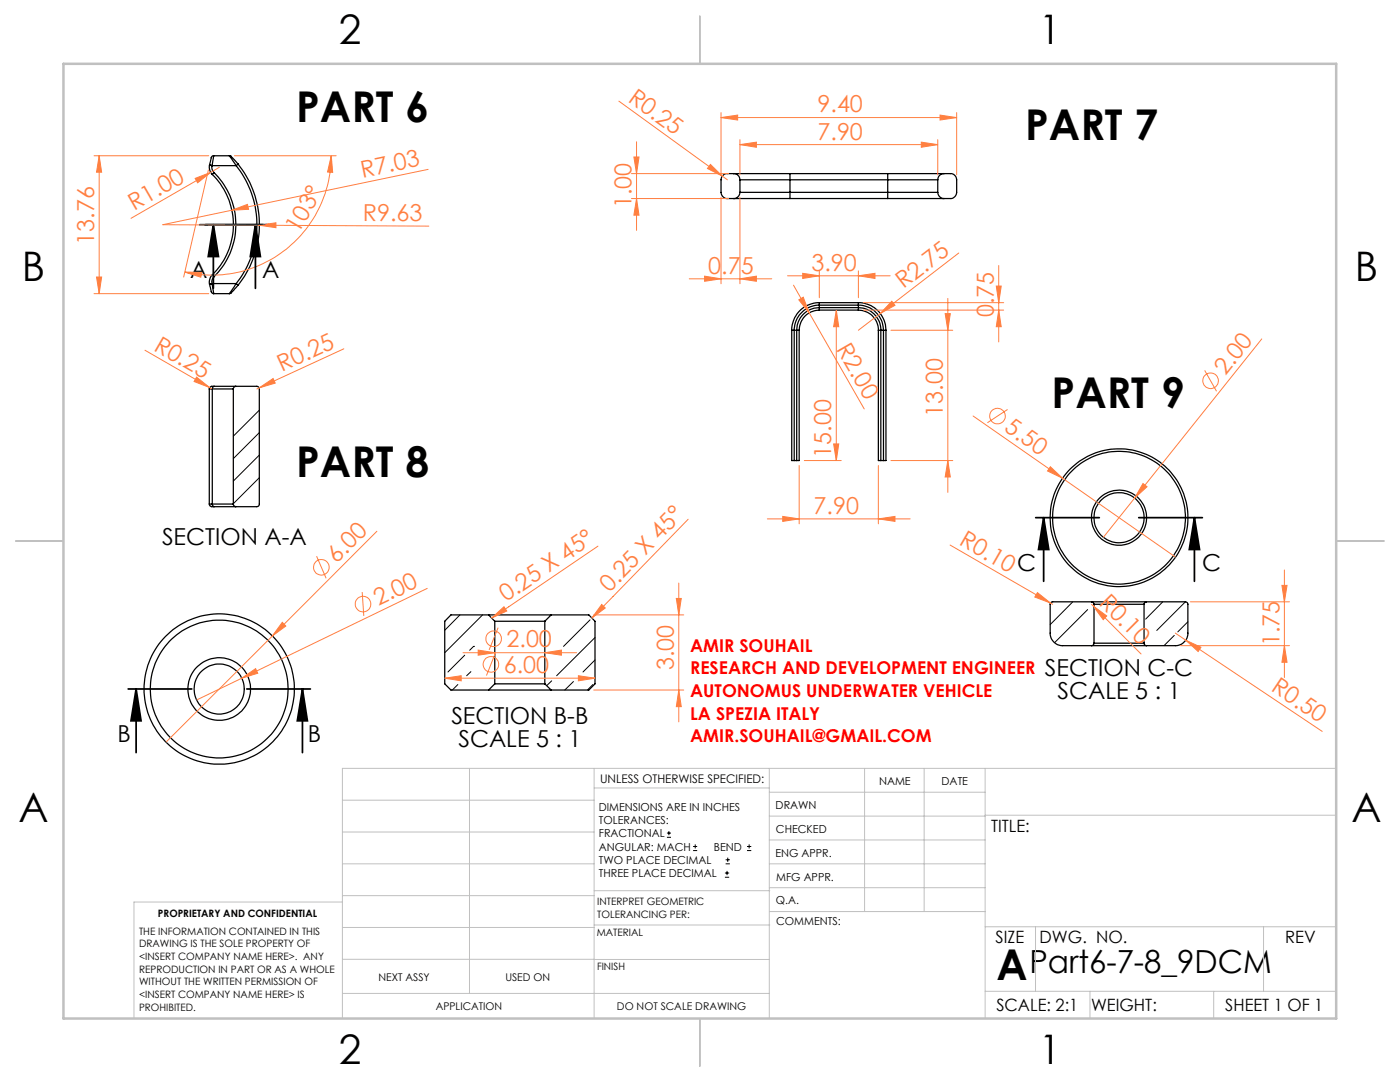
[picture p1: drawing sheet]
<svg xmlns="http://www.w3.org/2000/svg" width="279mm" height="216mm" viewBox="0 0 279 216" stroke-linecap="round" stroke-linejoin="round" font-family="sans-serif">
<g fill="none" stroke="#000" stroke-width=".25">
<path d="M41.8 32.9l.5 .2M41.8 32.9a2.2 2.2 0 0 0 .6 1.9M41.8 32.9l.5 .1M41.8 32.9h.1M42.3 33.1a1.5 1.5 0 0 0 .4 1.3M42.3 33.1h4.8M42.3 33v.1M42.4 34.8a14.1 14.1 0 0 1 0 20.1M42.7 31.1l-.4 1.9M42.7 31.1l-.5 .3-.4 1.5M42.7 31.1h3.1M42.7 34.4a14.6 14.6 0 0 1 0 20.8"/>
<path d="M42.7 34.4l-.3 .4M45.8 31.1l.3 .1 1.4 1.5M45.8 31.1l1.3 2M46 31.1l.1 .1M47.1 33.1a18.8 18.8 0 0 1 0 23.5M47.5 32.7l-.4 .4M47.5 32.7a19.4 19.4 0 0 1 0 24.2M146.4 34.6a1.26 1.26 0 0 1 1.3 1.3M146.4 34.6h-1.2a1.26 1.26 0 0 0-1.3 1.3v2.5a1.26 1.26 0 0 0 1.3 1.2h1.2M146.4 34.6h11.3M146.4 39.6h11.3M147.7 38.4a1.26 1.26 0 0 1-1.3 1.2"/>
<path d="M147.7 35.9h10M147.7 38.4h10M147.7 35.9v2.5M157.7 34.6v1.3M157.7 38.4v1.2M157.7 39.6h19.5M157.7 34.6h19.5M157.7 35.9v2.5M157.7 38.4h19.5M157.7 35.9h19.5M177.2 39.6h11.2M177.2 38.4v1.2"/>
<path d="M177.2 38.4h9.9M177.2 35.9h9.9M177.2 34.6h11.2M177.2 34.6v1.3M177.2 35.9v2.5M187.1 38.4a1.26 1.26 0 0 0 1.3 1.2M187.1 35.9v2.5M188.4 34.6h1.3a1.26 1.26 0 0 1 1.2 1.3v2.5a1.26 1.26 0 0 1-1.2 1.2h-1.3M188.4 34.6a1.26 1.26 0 0 0-1.3 1.3M41.8 56.7h.1M41.8 56.7a2.79 2.79 0 0 0 .6 1.8l.3 .1M42.3 56.6l-.5 .1"/>
<path d="M42.3 56.6h.1M42.3 56.6h4.8M42.3 56.6l.4 2M42.4 54.9l.3 .3M42.4 54.9a2.18 2.18 0 0 0-.6 1.8M42.7 58.6h3.1M42.7 55.2a1.5 1.5 0 0 0-.4 1.4M47.1 56.6l-1.3 2M47.1 56.6l.4 .3M47.5 56.9l-1.4 1.6-.3 .1M41.8 77.6h.6M41.8 77.6v23"/>
<path d="M42.4 77.6h4.2M42.4 77.6v23M42.7 77.1h-.6l-.3 .5M42.7 77.1l-.2 .2-.1 .3M42.7 77.1h4.4M46.6 77.6v23M47.1 77.1h4.2h.2l.3 .4v23.1a.49 .49 0 0 1-.5 .5h-4.2M47.1 77.1l-.4 .2-.1 .3M158 65.9h.5M158 65.9v26h.5M158.5 65.9v26M158.5 65.9h.5"/>
<path d="M159 65.9h.5M159 65.9v26M159.5 65.9v26h-.5M163.5 61.4a4.5 4.5 0 0 0-4.5 4.5M163.5 61.4v.5M163.5 61.9a4 4 0 0 0-4 4M163.5 60.9a5.1 5.1 0 0 0-5 5M163.5 60.4v.5M163.5 60.4a5.5 5.5 0 0 0-5.5 5.5M163.5 60.9v.5M163.5 60.9h7.8M163.5 60.4h7.8"/>
<path d="M163.5 61.4h7.8M163.5 61.9h7.8M171.3 61.4a4.5 4.5 0 0 1 4.5 4.5M171.3 61.9a4 4 0 0 1 4 4M171.3 61.4v.5M171.3 60.4v.5M171.3 60.9a5.1 5.1 0 0 1 5 5M171.3 60.4a5.5 5.5 0 0 1 5.5 5.5M171.3 60.9v.5M175.3 65.9h.5M175.3 65.9v26h.5M175.8 65.9h.5"/>
<path d="M175.8 65.9v26M176.3 65.9h.5M176.3 65.9v26M176.8 65.9v26h-.5M158.5 91.9h.5M175.8 91.9h.5M41.8 100.6a.49 .49 0 0 0 .5 .5h.4M41.8 100.6h.6M42.4 100.6l.1 .4 .2 .1M42.4 100.6h4.2M42.7 101.1h4.4M46.6 100.6a.49 .49 0 0 0 .5 .5"/>
<path d="M97.5 137.7h12.5M97.5 122.7h12.5M97.5 122.7h-7.5l-1.2 1.3v12.5l1.2 1.2h7.5M97.5 122.7l1.2 1.3M98.7 136.5h10M98.7 124h10M98.7 124v12.5M98.7 136.5l-1.2 1.2M108.7 136.5l1.3 1.2M108.7 124v12.5M110 122.7h7.5l1.2 1.3v12.5l-1.2 1.2h-7.5M110 122.7l-1.3 1.3"/>
<path d="M217.8 128.8h11M217.8 120.1h-7.8l-.3 .1-.1 .3v5.8a2.47 2.47 0 0 0 2.5 2.5h5.7M217.8 120.1l.4 .1 .1 .4M217.8 120.1h11M218.3 128.3l-.1 .4-.4 .1M218.3 128.3h10M218.3 120.6h10M218.3 120.6v7.7M228.3 128.3l.2 .4 .3 .1M228.3 120.6v7.7M228.8 120.1l-.3 .1-.2 .4M228.8 120.1h7.9l.2 .1 .2 .3v5.8a2.53 2.53 0 0 1-2.5 2.5h-5.8"/>
<circle cx="223.3" cy="103.3" r="5.5"/>
<circle cx="223.3" cy="103.3" r="13.3"/>
<circle cx="223.3" cy="103.3" r="13.7"/>
<circle cx="223.3" cy="103.3" r="5"/>
<circle cx="43.7" cy="137.5" r="6.2"/>
<circle cx="43.7" cy="137.5" r="15"/>
<circle cx="43.7" cy="137.5" r="13.8"/>
<circle cx="43.8" cy="137.5" r="5"/>
</g>
<g fill="none" stroke="#000" stroke-width=".2">
<path d="M51.8 81.8l-5.2 5.2M51.8 86.3l-5.2 5.2M51.8 90.8l-5.2 5.2M51.8 95.3l-5.2 5.2M91.4 136.6l-1.1 1.1M91.8 122.7l-3 3.1M92.7 130.7l-3.3 3.4M94 134l-.9 .8M94.4 129l-.7 .8M94.5 129h.1M96.3 122.7l-7.5 7.5M110.1 135.9l-1 .9"/>
<path d="M114.4 136l-1.7 1.7M117.8 123.7l-5.3 5.3M118.3 136.6l-1.1 1.1M118.7 127.2l-7.6 7.6M118.7 131.7l-2.4 2.4M214.1 120.1l-4.5 4.5M217.1 121.6l-6.6 6.6M232.1 120.1l-3.5 3.4M234.4 126.8l-2.1 2M236.6 120.1l-5.7 5.7M237.1 124.1l-2 2M133.1 167.1h.8"/>
<path d="M133.1 166.2h.8M133.5 165.8v.9M138.3 169.7h.8M138.3 168.9h.8M138.7 168.5v.8M144.7 175h.8M144.7 174.2h.8M144.8 172.4h.9M144.8 171.6h.9M145.1 173.8v.8M145.2 171.1v.9M149.1 169.7h.8"/>
<path d="M149.1 168.9h.8M149.5 168.5v.8"/>
</g>
<g fill="none" stroke="#ff8040" stroke-width=".2">
<path d="M18.8 31.1h22.9M19.8 31.1l.5 3.3h-1zM19.8 31.1v27.5M38.9 35.6l3.2-1.2-2.7 2.1zM41.6 33.9l-4.9 21.4M42.1 34.4l-16 9.2M43.8 33.4l-1.7 1M46.8 31.1h20.3M66.1 31.1l.3 3.3-1-.1zM66.1 31.1a23.8 23.8 0 0 1-29.2 23.2M85.4 33.8l-52.9 11 19.3 .1M123.5 20.2l20.6 14.9"/>
<path d="M126 34.6h19.4M126 39.6h19.4M126.5 31.3h1l-.5 3.3zM127 39.6l.5 3.3h-1zM127 28.3v17.7M141.8 32.8l2.3 2.3-2.9-1.5zM143.9 23.5l3.3-.5v1zM143.9 22.5v12.4M143.9 39.4v17.2M143.9 23.5h47M144.1 35.1l1.1 .8M147.7 28.9l3.3-.5v1z"/>
<path d="M147.7 27.9v7M147.7 39.4v17.2M147.7 28.9h39.4M183.9 28.4l3.2 .5-3.2 .5zM187.1 27.9v7M187.6 23l3.3 .5-3.3 .5zM190.9 22.5v12.4M18.8 58.6h22.9M19.3 55.3h1l-.5 3.3zM36.9 54.3h3.4l-.2 1zM46.3 41.9l3.1-1.1 .2 1zM51.8 44.9l3.3-.5v1z"/>
<path d="M51.8 44.9l33.8 .2M137.5 55.6h16.5M140.6 55.1l3.3 .5-3.3 .5zM147.7 55.6l3.3-.5v1zM157.2 55h20.5M158.4 56.9l3.1 5.5M159.4 59.8l.9-.5 1.2 3.1zM160.2 54.5l3.3 .5-3.3 .6zM163.5 54v5.4M171.3 55l3.3-.5v1.1zM171.3 54v5.4M189.2 59.5v38.7"/>
<path d="M191.3 50.5l-15.6 12M198.8 57.1h1l-.5 3.3zM199.3 53v15.2M28.9 69.9l12.9 7.4M39.2 75.2l2.6 2.1-3.1-1.2zM41.8 77.3l.5 .3M51.7 77.4l2.8-1.9 .4 .9zM68.6 69.6l-17.3 8M161.5 62.4l11 19.2M166.9 61.9l.5 3.3h-1zM166.9 61.9v30M172.3 60.4h28"/>
<path d="M172.3 61.9h28M175.7 62.5l-4.4 3.4M177.8 65.9h12.3M178 60.1l.6 .8-2.9 1.6zM188.6 62.6h1.1l-.5 3.3zM199.3 61.9l.5 3.3h-1zM240.4 73.9l2.4 4.2M251.8 67.6l-25.4 31.8M159.5 92.9v11.6M160.5 91.9h7.4M166.4 88.6h1l-.5 3.3zM175.3 92.9v11.6"/>
<path d="M177.8 91.9h12.3M189.2 91.9l.5 3.3h-1.1zM194.2 83l40.4 28.2M201.1 81.7l-4 2.6M209.6 93.1l2.5 2.3-3-1.4zM226.4 99.4l-6.2 7.8M228.1 96.5l.8 .6-2.5 2.3zM63.2 111l1.9 4.4M72.3 118.1l.3 4.8M75.2 106l-42.1 42.1M85.3 117.4l-46 22.3M119.3 109l-21.2 14.3"/>
<path d="M135 119.4h1l-.5 3.3zM135.5 116.3v27.7M137.3 103.6l-19.2 19.7M153.1 103.5h28.5M156.2 103l3.3 .5-3.3 .5zM175.3 103.5l3.3-.5v1zM189.6 108.8l20.1 11.5M207 118.3l2.7 2-3.2-1.2zM255.8 116.8h1.1l-.6 3.3zM256.3 113.7v21.5M48.3 135.3l2.7-1.9 .4 .9zM56.3 124.2l.7 .7-2.6 2z"/>
<path d="M88.8 135.3l3.2-.5v1.1zM88.8 135.3h29.9M92.4 130.2h22.7M95.4 129.7l3.3 .5-3.3 .5zM98.1 123.3l2.5-2.2 .5 .8zM98.8 130.4l-1.7 4.4M99.4 125.2l-1.8 4.5M108.7 130.2l3.3-.5v1zM115.4 134.8l3.3 .5-3.3 .6zM118.5 122.7h18M118.5 137.7h18M120.1 120.6l.7 .7-2.7 2z"/>
<path d="M135.5 137.7l.5 3.3h-1zM209.7 120.3l.4 .3M217.8 120.6l.4 .3M218.2 120.9l2.7 2-.7 .7zM218.2 120.9l9.5 9.6M234.6 126.3l2 1.4M235.6 128.8h21.8M236.6 127.7l3.1 1.5-.6 .8zM236.6 127.7l27.3 18.2M237.6 120.1h19.8M256.3 128.8l.6 3.4h-1.1z"/>
<circle cx="241.6" cy="76" r="1.56"/>
<circle cx="199.1" cy="83" r="1.55"/>
<circle cx="64.1" cy="113.2" r="1.56"/>
<circle cx="72.4" cy="120.5" r="1.54"/>
<circle cx="98" cy="132.6" r="1.55"/>
<circle cx="98.5" cy="127.5" r="1.56"/>
</g>
<g fill="none" stroke="#000" stroke-width=".35">
<path d="M39.9 44.8h13.8M42.6 44.8l1 6.4h-2zM42.6 44.8v12.7M51 44.8l1 6.4h-2zM51 44.8v12.7M206.7 103.3h12.7M208.3 103.3l1 6.3h-2zM208.3 103.3v12.7M227.3 103.3h12.7M238.4 103.3l1 6.3h-2.1zM238.4 103.3v12.7M25.6 137.5h12.7"/>
<path d="M27.2 137.5l1 6.3h-2.1zM27.2 137.5v12.7M49.2 137.5h12.7M60.4 137.5l.9 6.3h-2zM60.4 137.5v12.7"/>
</g>
<g fill="none" stroke="#c0c0c0" stroke-width=".2">
<path d="M68.3 159.7h50.3M93.7 153.3v44.9M118.6 153.3v49.9M118.6 157.2h34.9M153.5 153.3v49.9M153.5 158.1h43.1M172.5 153.3v28.6M184.4 153.3v28.6M196.6 153.3v49.9M266.7 153.3h-198.4v49.9M68.3 178.7h50.3M68.3 172.4h50.3"/>
<path d="M68.3 166h50.3M68.3 180h-41.6v23.2M118.6 177.7h35M153.5 167.6h43.1M153.5 162.8h43.1M153.5 172.4h43.1M153.5 177.1h43.1M196.6 162.7h70.1M68.3 198.2h85.2M68.3 191.4l85.2 .1M68.3 185.1h50.3M118.6 184.6h35"/>
<path d="M153.6 181.9h43M196.6 197.8h70.1M196.6 184.9h70.1M206.7 184.9v12.9M217.5 197.8v5.4M242.2 197.8v5.4M252.2 184.9v12.9"/>
</g>
<path d="M139.7 3.2v9.5M3.1 107.9h9.6M266.7 107.9h9.5M139.7 203.2v9.6" fill="none" stroke="#c0c0c0" stroke-width=".25"/>
<path d="M12.7 12.7h254v190.5h-254z" fill="none" stroke="#c0c0c0" stroke-width=".5"/>
<g fill="#000">
<path d="M51 44.8l1 6.4h-2zM42.6 44.8l1 6.4h-2z"/>
<path d="M238.4 103.3l1 6.3h-2.1zM208.3 103.3l1 6.3h-2z"/>
<path d="M60.4 137.5l.9 6.3h-2zM27.2 137.5l1 6.3h-2.1z"/>
</g>
<g fill="#ff8040">
<path d="M141.8 32.8l2.3 2.3-2.9-1.5z"/>
<path d="M209.6 93.1l2.5 2.3-3-1.4z"/>
<path d="M39.2 75.2l2.6 2.1-3.1-1.2z"/>
<path d="M207 118.3l2.7 2-3.2-1.2z"/>
<path d="M46.3 41.9l3.1-1.1 .2 1z"/>
<path d="M51.7 77.4l2.8-1.9 .4 .9z"/>
<path d="M48.3 135.3l2.7-1.9 .4 .9z"/>
<path d="M38.9 35.6l3.2-1.2-2.7 2.1z"/>
<path d="M98.1 123.3l2.5-2.2 .5 .8z"/>
<path d="M178 60.1l.6 .8-2.9 1.6z"/>
<path d="M56.3 124.2l.7 .7-2.6 2z"/>
<path d="M120.1 120.6l.7 .7-2.7 2z"/>
<path d="M228.1 96.5l.8 .6-2.5 2.3z"/>
<path d="M159.4 59.8l.9-.5 1.2 3.1z"/>
<path d="M218.2 120.9l2.7 2-.7 .7z"/>
<path d="M236.6 127.7l3.1 1.5-.6 .8z"/>
<path d="M51.8 44.9l3.3-.5v1z"/>
<path d="M115.4 134.8l3.3 .5-3.3 .6zM88.8 135.3l3.2-.5v1.1z"/>
<path d="M140.6 55.1l3.3 .5-3.3 .5zM147.7 55.6l3.3-.5v1zM143.9 23.5l3.3-.5v1zM187.6 23l3.3 .5-3.3 .5zM147.7 28.9l3.3-.5v1zM183.9 28.4l3.2 .5-3.2 .5zM156.2 103l3.3 .5-3.3 .5zM175.3 103.5l3.3-.5v1zM160.2 54.5l3.3 .5-3.3 .6zM171.3 55l3.3-.5v1.1z"/>
<path d="M95.4 129.7l3.3 .5-3.3 .5zM108.7 130.2l3.3-.5v1z"/>
<path d="M36.9 54.3h3.4l-.2 1zM66.1 31.1l.3 3.3-1-.1z"/>
<path d="M19.8 31.1l.5 3.3h-1zM19.3 55.3h1l-.5 3.3zM126.5 31.3h1l-.5 3.3zM127 39.6l.5 3.3h-1zM198.8 57.1h1l-.5 3.3zM199.3 61.9l.5 3.3h-1zM166.9 61.9l.5 3.3h-1zM166.4 88.6h1l-.5 3.3zM188.6 62.6h1.1l-.5 3.3zM189.2 91.9l.5 3.3h-1.1zM135 119.4h1l-.5 3.3zM135.5 137.7l.5 3.3h-1zM255.8 116.8h1.1l-.6 3.3zM256.3 128.8l.6 3.4h-1.1z"/>
</g>
<g font-size="8.5">
<text x="59.1" y="24.3">PART 6</text>
<text x="204.6" y="28">PART 7</text>
<text x="209.9" y="81.4">PART 9</text>
<text x="59.1" y="95.1">PART 8</text>
<text x="198.9" y="195.5">A</text>
</g>
<g font-size="8.1">
<text x="67.6" y="8.9">2</text>
<text x="207.3" y="8.9">1</text>
<text x="4.4" y="56.2">B</text>
<text x="270.4" y="56.2">B</text>
<text x="3.7" y="164.1">A</text>
<text x="269.7" y="164.1">A</text>
<text x="67.6" y="212.4">2</text>
<text x="207.3" y="212.4">1</text>
</g>
<text font-size="6.3" x="205.4" y="194.1">Part6-7-8_9DCM</text>
<g font-size="4.7" fill="#ff8040">
<text x="125.1" y="20.1" transform="rotate(36 125.1 20.1)">R0.25</text>
<text x="163.2" y="22.4">9.40</text>
<text x="163.2" y="27.8">7.90</text>
<text x="72.4" y="35.5" transform="rotate(-12 72.4 35.5)">R7.03</text>
<text x="126" y="41.6" transform="rotate(-90 126 41.6)">1.00</text>
<text x="26.8" y="42.1" transform="rotate(-30 26.8 42.1)">R1.00</text>
<text x="59.6" y="46.7" transform="rotate(-60 59.6 46.7)">103°</text>
<text x="72.4" y="44">R9.63</text>
<text x="18.8" y="48.8" transform="rotate(-90 18.8 48.8)">13.76</text>
<text x="141.4" y="54.6">0.75</text>
<text x="161.9" y="54">3.90</text>
<text x="180.3" y="57.7" transform="rotate(-38 180.3 57.7)">R2.75</text>
<text x="198.3" y="63.3" transform="rotate(-90 198.3 63.3)">0.75</text>
<text x="30.5" y="69.7" transform="rotate(30 30.5 69.7)">R0.25</text>
<text x="166.8" y="69.7" transform="rotate(60 166.8 69.7)">R2.00</text>
<text x="56.3" y="74.2" transform="rotate(-25 56.3 74.2)">R0.25</text>
<text x="244.6" y="75" transform="rotate(-51 244.6 75)">2.00</text>
<text x="188.2" y="83.1" transform="rotate(-90 188.2 83.1)">13.00</text>
<text x="200.2" y="85.9" transform="rotate(35 200.2 85.9)">5.50</text>
<text x="165.9" y="91.3" transform="rotate(-90 165.9 91.3)">15.00</text>
<text x="162.4" y="102.5">7.90</text>
<text x="67.2" y="112.6" transform="rotate(-45 67.2 112.6)">6.00</text>
<text x="191.2" y="108.6" transform="rotate(30 191.2 108.6)">R0.10</text>
<text x="121.6" y="118.3" transform="rotate(-46 121.6 118.3)">0.25 X 45°</text>
<text x="75.5" y="120.9" transform="rotate(-26 75.5 120.9)">2.00</text>
<text x="101" y="120.2" transform="rotate(-34 101 120.2)">0.25 X 45°</text>
<text x="219.1" y="120.5" transform="rotate(45 219.1 120.5)">R0.10</text>
<text x="101.1" y="129.2">2.00</text>
<text x="255.3" y="128.9" transform="rotate(-90 255.3 128.9)">1.75</text>
<text x="100.6" y="134.3">6.00</text>
<text x="134.5" y="133.7" transform="rotate(-90 134.5 133.7)">3.00</text>
<text x="253.5" y="137.8" transform="rotate(34 253.5 137.8)">R0.50</text>
</g>
<g font-size="4.7">
<text x="37.9" y="55.5">A</text>
<text x="52.3" y="55.5">A</text>
<text x="32.3" y="108.7">SECTION A-A</text>
<text x="203" y="113.9">C</text>
<text x="239.9" y="113.9">C</text>
<text x="208.5" y="135">SECTION C-C</text>
<text x="211.1" y="139.5">SCALE 5 : 1</text>
<text x="23.4" y="148.1">B</text>
<text x="61.4" y="148.1">B</text>
<text x="90.1" y="144.4">SECTION B-B</text>
<text x="91.5" y="149">SCALE 5 : 1</text>
</g>
<g font-size="3.5" fill="#f00">
<text x="137.7" y="130">AMIR SOUHAIL</text>
<text x="137.7" y="134.6">RESEARCH AND DEVELOPMENT ENGINEER</text>
<text x="137.7" y="139.1">AUTONOMUS UNDERWATER VEHICLE</text>
<text x="137.7" y="143.6">LA SPEZIA ITALY</text>
<text x="137.7" y="148.2">AMIR.SOUHAIL@GMAIL.COM</text>
</g>
<g font-size="3.4">
<text x="197.8" y="166">TITLE:</text>
<text x="198.7" y="188.1">SIZE</text>
<text x="207.5" y="188.1">DWG. NO.</text>
<text x="256.5" y="188.2">REV</text>
<text x="198.8" y="201.7">SCALE: 2:1</text>
<text x="217.7" y="201.8">WEIGHT:</text>
<text x="244.5" y="201.7">SHEET 1 OF 1</text>
</g>
<text font-size="2.4" x="119.8" y="156.2">UNLESS OTHERWISE SPECIFIED:</text>
<g font-size="2.2">
<text x="119.5" y="161.8">DIMENSIONS ARE IN INCHES</text>
<text x="154.8" y="161.4">DRAWN</text>
<text x="175.4" y="156.6">NAME</text>
<text x="187.9" y="156.7">DATE</text>
<text x="119.5" y="164.4">TOLERANCES:</text>
<text x="119.5" y="167.1">FRACTIONAL</text>
<text x="154.9" y="166.3">CHECKED</text>
<text x="119.5" y="169.7">ANGULAR: MACH</text>
<text x="119.5" y="172.4">TWO PLACE DECIMAL</text>
<text x="142.5" y="169.7">BEND</text>
<text x="154.8" y="170.9">ENG APPR.</text>
<text x="119.5" y="175">THREE PLACE DECIMAL</text>
<text x="154.9" y="175.7">MFG APPR.</text>
<text x="154.9" y="180.4">Q.A.</text>
<text x="154.9" y="184.6">COMMENTS:</text>
</g>
<g font-size="2.1">
<text x="75.5" y="195.7">NEXT ASSY</text>
<text x="100.9" y="195.7">USED ON</text>
<text x="86.9" y="201.5">APPLICATION</text>
<text x="123.1" y="201.6">DO NOT SCALE DRAWING</text>
</g>
<g font-size="2">
<text x="31.5" y="182.9">PROPRIETARY AND CONFIDENTIAL</text>
<text x="119.2" y="180.6">INTERPRET GEOMETRIC</text>
<text x="119.2" y="183.1">TOLERANCING PER:</text>
<text x="27.8" y="186.5">THE INFORMATION CONTAINED IN THIS</text>
<text x="27.8" y="189">DRAWING IS THE SOLE PROPERTY OF</text>
<text x="27.8" y="191.6">&lt;INSERT COMPANY NAME HERE&gt;. ANY</text>
<text x="119.1" y="186.7">MATERIAL</text>
<text x="27.8" y="194.1">REPRODUCTION IN PART OR AS A WHOLE</text>
<text x="27.8" y="196.6">WITHOUT THE WRITTEN PERMISSION OF</text>
<text x="119.1" y="193.5">FINISH</text>
<text x="27.8" y="199.1">&lt;INSERT COMPANY NAME HERE&gt; IS</text>
<text x="27.8" y="201.7">PROHIBITED.</text>
</g>
</svg>
